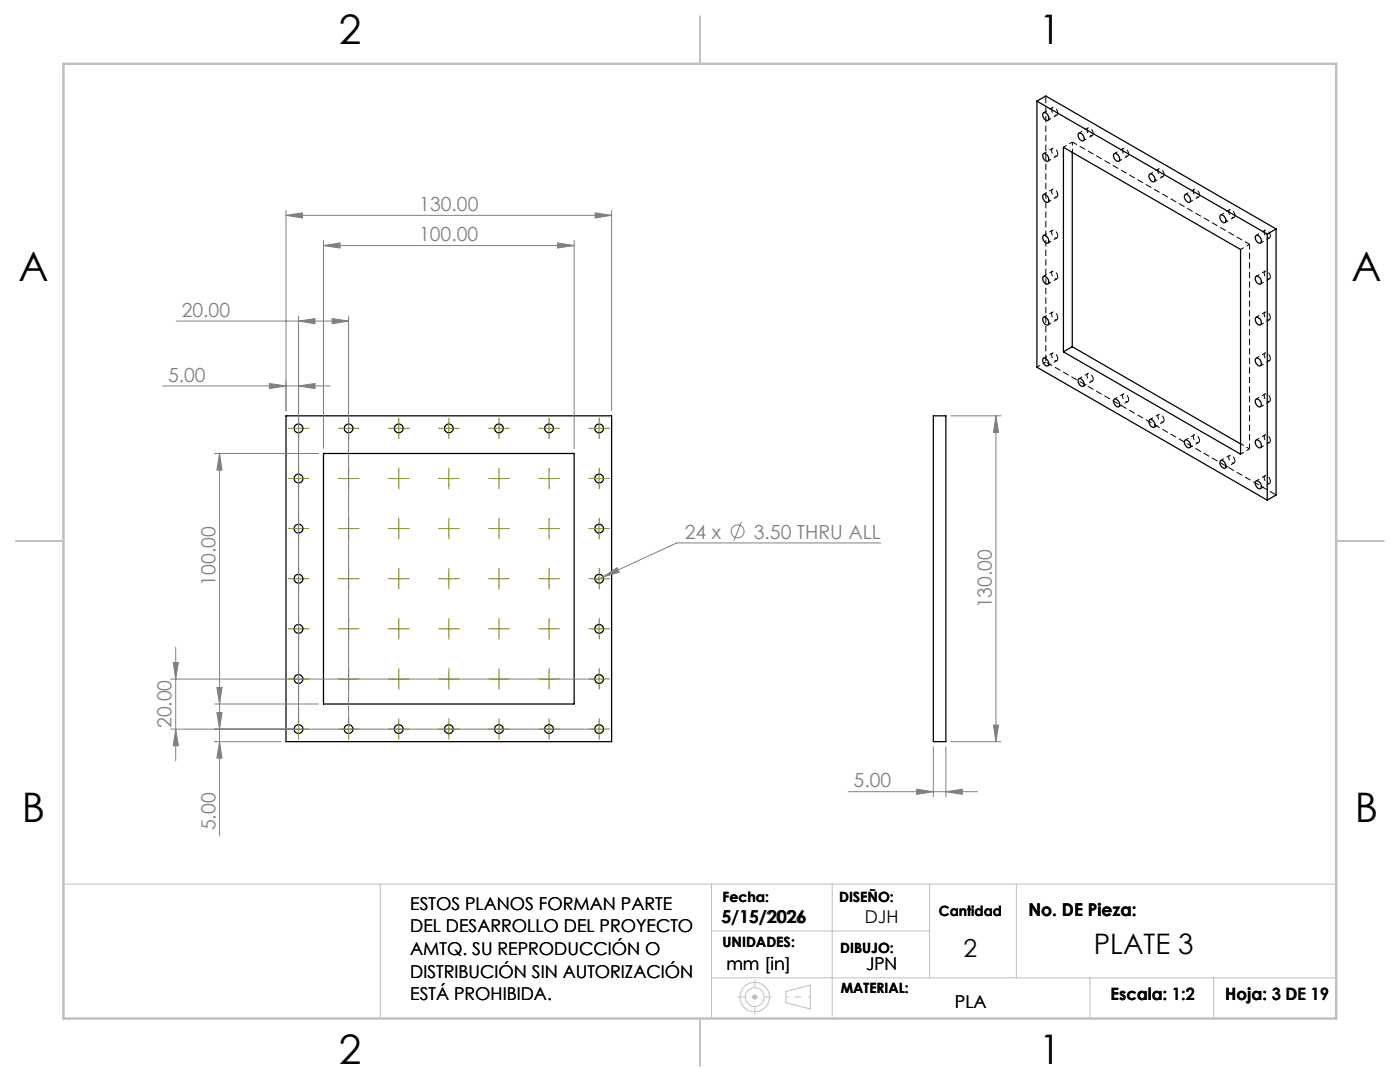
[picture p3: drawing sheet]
<svg xmlns="http://www.w3.org/2000/svg" width="279mm" height="216mm" viewBox="0 0 279 216" stroke-linecap="round" stroke-linejoin="round" font-family="sans-serif">
<g fill="none" stroke="#000" stroke-width=".25">
<path d="M206.9 20.2v53.1l46 26.5M206.9 20.2l46 26.5M206.9 20.2l1.8-1 46 26.5M208.2 38.8a.99 .99 0 0 1 .9 .5 .99 .99 0 0 1 0 1.1 1.07 1.07 0 0 1-.9-1.6zM208.2 30.7a.97 .97 0 0 1 .9 .4 .97 .97 0 0 1 0 1.1 1.05 1.05 0 0 1-.9-1.5zM208.2 22.5a.99 .99 0 0 1 .9 .5 .99 .99 0 0 1 0 1 1.07 1.07 0 0 1-.9-1.5zM212.2 29.4l35.4 20.4v40.8l-35.4-20.4zM214 30.4v38.8M215.3 26.6a.99 .99 0 0 1 .9 1.5 1.03 1.03 0 0 1-.9-1.5zM222.4 30.7a.97 .97 0 0 1 .9 .4 .97 .97 0 0 1 0 1.1 1.05 1.05 0 0 1-.9-1.5zM229.4 34.8a.96 .96 0 0 1 1 .4 .96 .96 0 0 1-.1 1.1 1.02 1.02 0 0 1-.9-1.5zM236.5 38.8a.99 .99 0 0 1 .9 .5 .99 .99 0 0 1 0 1.1 1.07 1.07 0 0 1-.9-1.6z"/>
<path d="M208.2 55.2a.99 .99 0 0 1 .9 .4 .99 .99 0 0 1 0 1.1 1.07 1.07 0 0 1-.9-1.5zM208.2 47a.97 .97 0 0 1 .9 .5 .97 .97 0 0 1 0 1 1.05 1.05 0 0 1-.9-1.5zM243.5 43a.7 .7 0 0 1 1.1 .6 .52 .52 0 0 1-.2 .8 .52 .52 0 0 1-.7-.4l-.2-.4zM250.6 55.2a.99 .99 0 0 1 1 .4 .99 .99 0 0 1 0 1.1 1.03 1.03 0 0 1-1-1.5zM250.6 47a.96 .96 0 0 1 1 .5 .96 .96 0 0 1 0 1 1.02 1.02 0 0 1-1-1.5zM252.9 46.7v53.1M254.7 45.7l-1.8 1M254.7 45.7v53.1l-1.8 1M208.2 71.5a.99 .99 0 0 1 .9 .5 .99 .99 0 0 1 0 1 1.07 1.07 0 0 1-.9-1.5zM208.2 63.4a.96 .96 0 0 1 .9 .4 .96 .96 0 0 1 0 1 1.05 1.05 0 0 1-.9-1.4zM214 69.2l-1.8 1M214 69.2l33.6 19.4"/>
<path d="M215.3 75.6a.97 .97 0 0 1 .9 1.5 1.02 1.02 0 0 1-.9-1.5zM222.4 79.7a.96 .96 0 0 1 .9 .4 .96 .96 0 0 1 0 1.1 1.05 1.05 0 0 1-.9-1.5zM250.5 63.5a.7 .7 0 0 1 .8-.1 .7 .7 0 0 1 .4 .6v.2a.44 .44 0 0 1-.2 .7 .44 .44 0 0 1-.6-.3l-.4-.6zM250.6 79.7a.96 .96 0 0 1 1 .4 .96 .96 0 0 1 0 1.1 1.02 1.02 0 0 1-1-1.5zM250.6 71.5a.97 .97 0 0 1 1 .5 .97 .97 0 0 1 0 1 1.02 1.02 0 0 1-1-1.5zM57.1 83h65v65h-65zM64.6 90.5h50v50h-50zM186.3 83h2.5v65h-2.5zM229.4 83.7a.99 .99 0 0 1 .9 1.6 1.03 1.03 0 0 1-.9-1.6zM236.5 87.8a.97 .97 0 0 1 .9 .5 .97 .97 0 0 1 0 1 1.05 1.05 0 0 1-.9-1.5zM243.5 92a.7 .7 0 0 1 1.1 .6 .52 .52 0 0 1-.2 .8 .52 .52 0 0 1-.7-.4l-.2-.4zM250.5 87.9a.77 .77 0 0 1 .9 .1 .77 .77 0 0 1 .3 .7 .44 .44 0 0 1-.2 .6 .44 .44 0 0 1-.6-.2l-.4-.6z"/>
<path d="M250.6 96a.99 .99 0 0 1 1 .5 .99 .99 0 0 1 0 1 1.03 1.03 0 0 1-1-1.5z"/>
<circle cx="59.6" cy="95.5" r=".89"/>
<circle cx="59.6" cy="85.5" r=".88"/>
<circle cx="69.6" cy="85.5" r=".87"/>
<circle cx="79.6" cy="85.5" r=".87"/>
<circle cx="89.6" cy="85.5" r=".87"/>
<circle cx="99.6" cy="85.5" r=".87"/>
<circle cx="109.6" cy="85.5" r=".87"/>
<circle cx="119.6" cy="95.5" r=".88"/>
<circle cx="119.6" cy="85.5" r=".87"/>
<circle cx="59.6" cy="115.5" r=".89"/>
<circle cx="59.6" cy="105.5" r=".88"/>
<circle cx="119.6" cy="115.5" r=".88"/>
<circle cx="119.6" cy="105.5" r=".87"/>
<circle cx="59.6" cy="135.5" r=".89"/>
<circle cx="59.6" cy="125.5" r=".88"/>
<circle cx="119.6" cy="135.5" r=".88"/>
<circle cx="119.6" cy="125.5" r=".87"/>
<circle cx="59.6" cy="145.5" r=".88"/>
<circle cx="69.6" cy="145.5" r=".87"/>
<circle cx="79.6" cy="145.5" r=".87"/>
<circle cx="89.6" cy="145.5" r=".87"/>
<circle cx="99.6" cy="145.5" r=".87"/>
<circle cx="109.6" cy="145.5" r=".87"/>
<circle cx="119.6" cy="145.5" r=".87"/>
</g>
<g fill="none" stroke="#000" stroke-width=".2" stroke-dasharray="1.3 .6" stroke-dashoffset=".3" stroke-linecap="butt">
<path d="M211.1 22.6a1.02 1.02 0 0 0-1.1-1.1 1.04 1.04 0 0 0 .9 1.5l.2-.4M211.1 30.7a1.02 1.02 0 0 0-1.1-1 1.04 1.04 0 0 0 .9 1.4l.2-.4M211.1 38.9a1.02 1.02 0 0 0-1.1-1.1 1.04 1.04 0 0 0 .9 1.5l.2-.4M218.2 26.7a1.02 1.02 0 0 0-1.1-1.1 1.04 1.04 0 0 0 .9 1.5l.2-.4M225.2 30.7a1.02 1.02 0 0 0-1.1-1.1 1.04 1.04 0 0 0 1 1.5l.1-.4M232.3 34.8a1.02 1.02 0 0 0-1.1-1.1 1.04 1.04 0 0 0 .9 1.5l.2-.4M239.4 38.9a1.02 1.02 0 0 0-1.1-1.1 1.04 1.04 0 0 0 .9 1.5l.2-.4M211.1 47.1a1.02 1.02 0 0 0-1.1-1.1 1.04 1.04 0 0 0 .9 1.5l.2-.4M211.1 55.2a1.02 1.02 0 0 0-1.1-1.1 1.04 1.04 0 0 0 .9 1.5l.2-.4M246.5 43a1.02 1.02 0 0 0-1.1-1.1 1.04 1.04 0 0 0 .9 1.5l.2-.4M253.5 47.1a1.02 1.02 0 0 0-1.1-1.1 1.04 1.04 0 0 0 .9 1.5l.2-.4M253.5 55.2a1.02 1.02 0 0 0-1.1-1.1 1.04 1.04 0 0 0 .9 1.5l.2-.4"/>
<path d="M211.1 63.4a1.02 1.02 0 0 0-1.1-1.1 1.04 1.04 0 0 0 .9 1.5l.2-.4M211.1 71.6a1.02 1.02 0 0 0-1.1-1.1 1.04 1.04 0 0 0 .9 1.5l.2-.4M218.2 75.6a1.02 1.02 0 0 0-1.1-1 1.04 1.04 0 0 0 .9 1.5l.2-.5M225.2 79.7a1.02 1.02 0 0 0-1.1-1.1 1.04 1.04 0 0 0 1 1.5l.1-.4M253.5 63.4a1.02 1.02 0 0 0-1.1-1.1 1.04 1.04 0 0 0 .9 1.5l.2-.4M253.5 71.6a1.02 1.02 0 0 0-1.1-1.1 1.04 1.04 0 0 0 .9 1.5l.2-.4M253.5 79.7a1.02 1.02 0 0 0-1.1-1.1 1.04 1.04 0 0 0 .9 1.5l.2-.4M232.3 83.8a1.02 1.02 0 0 0-1.1-1.1 1.04 1.04 0 0 0 .9 1.5l.2-.4M239.4 87.9a1.02 1.02 0 0 0-1.1-1.1 1.04 1.04 0 0 0 .9 1.5l.2-.4M246.5 92a1.02 1.02 0 0 0-1.1-1.1 1.04 1.04 0 0 0 .9 1.5l.2-.4M253.5 87.9a1.02 1.02 0 0 0-1.1-1.1 1.04 1.04 0 0 0 .9 1.5l.2-.4M253.5 96.1a1.02 1.02 0 0 0-1.1-1.1 1.04 1.04 0 0 0 .9 1.5l.2-.4"/>
</g>
<path d="M214 28.3l35.4 20.4M249.4 48.7v40.9" fill="none" stroke="#000" stroke-width=".2" stroke-dasharray="1.3 .6" stroke-dashoffset=".2" stroke-linecap="butt"/>
<g fill="none" stroke="#000" stroke-width=".2" stroke-dasharray="1.3 .6" stroke-dashoffset=".6" stroke-linecap="butt">
<path d="M209.2 24l1.7-1M209.2 32.2l1.7-1.1M210 21.5l-1.7 1M210 29.6l-1.7 1M210 37.8l-1.7 1M212.3 29.4l1.7-1.1M214 30.4v-2.1M216.2 28.1l1.8-1M217.1 25.5l-1.7 1.1M223.3 32.2l1.8-1.1M224.2 29.6l-1.8 1M230.4 36.2l1.7-1"/>
<path d="M231.3 33.7l-1.8 1M238.3 37.8l-1.7 1M209.2 40.3l1.7-1M209.2 48.5l1.7-1M209.2 56.7l1.7-1.1M210 46l-1.7 1M210 54.1l-1.7 1M237.4 40.3l1.8-1M244.5 44.4l1.8-1M245.4 41.9l-1.8 1M247.6 49.8l1.8-1.1M251.6 48.5l1.7-1"/>
<path d="M251.6 56.6l1.7-1M252.5 45.9l-1.8 1.1M252.5 54.1l-1.8 1M208.7 72.2l-1.7 1M209.2 64.8l1.7-1M209.2 73l1.7-1M210 62.3l-1.7 1M210 70.4l-1.7 1.1M216.2 77.1l1.8-1.1M217.1 74.5l-1.7 1.1M224.2 78.6l-1.8 1M251.6 64.8l1.7-1"/>
<path d="M251.6 73l1.7-1M252.5 62.3l-1.8 1M252.5 70.4l-1.8 1.1M252.5 78.6l-1.8 1M223.3 81.1l1.8-1M230.4 85.2l1.7-1M231.3 82.7l-1.8 1M237.4 89.3l1.8-1M238.3 86.8l-1.7 1M244.5 93.4l1.8-1M245.4 90.9l-1.8 1M247.6 90.6l1.8-1"/>
<path d="M249.4 89.6l-1.8-1M251.6 81.1l1.7-1M251.6 89.3l1.7-1M251.6 97.5l1.7-1M252.5 86.8l-1.8 1M252.5 94.9l-1.8 1.1"/>
</g>
<path d="M208.7 19.2v53M208.7 72.2l46 26.6" fill="none" stroke="#000" stroke-width=".2" stroke-dasharray="1.3 .6" stroke-dashoffset="-.2" stroke-linecap="butt"/>
<g fill="none" stroke="#808080" stroke-width=".2">
<path d="M57.1 43l3.3-.5v1zM57.1 42v40M57.1 43h65M64.6 49l3.3-.5v1zM64.6 48v41.5M64.6 49h50M111.3 48.5l3.3 .5-3.3 .5zM114.6 48v41.5M118.8 42.5l3.3 .5-3.3 .5zM122.1 42v40M32.5 77h33.4M35.2 64.1h34.4"/>
<path d="M53.8 76.5l3.3 .5-3.3 .5zM59.6 64.1l3.3-.5v1zM59.6 77l3.3-.5v1zM59.6 63.1v81.4M66.3 63.6l3.3 .5-3.3 .5zM69.6 63.1v81.4M42.8 90.5h20.8M43.8 90.5l.5 3.3h-1zM43.8 90.5v76.3M189.8 83h9.9M198.8 83l.5 3.3h-1zM198.8 83v65"/>
<path d="M120.4 115.1l2.8-1.8 .4 .9zM120.4 115.1l-1.6 .8M148 104.2l-1.5 3.7M175.8 108.3h-40.8l-14.6 6.8M34.1 135.5h84.5M34.6 132.2h1l-.5 3.3zM35.1 129.2v22.6M43.3 137.2h1l-.5 3.3zM34.1 145.5h84.5M35.1 145.5l.5 3.3h-1zM42.8 148h13.3M42.8 140.5h20.8"/>
<path d="M43.3 142.2h1l-.5 3.3zM43.8 148l.5 3.3h-1zM169.3 158h25.8M183 157.5l3.3 .5-3.3 .5zM186.3 149v10M188.8 158l3.3-.5v1zM188.8 149v10M189.8 148h9.9M198.3 144.7h1l-.5 3.3z"/>
<circle cx="147.2" cy="106" r="1.31"/>
</g>
<g fill="none" stroke="#c0c0c0" stroke-width=".2">
<path d="M12.7 176.4h254M75.9 176.4v26.8M142 176.4v26.8M166.1 176.4v26.4M185.5 176.4v18.7M202.8 176.4v18.7M142 185.8h43.5M142 195.1h124.7M150.1 199h1M150.2 198.6l.8 .7M150.6 198.5v1M151 198.6l-.8 .7"/>
<path d="M156.8 197.8l4.9-1.2v4.7l-4.9-1.2zM217.5 195.1v8.1M242.2 195.1v7.8"/>
<circle cx="150.6" cy="199" r="1.88"/>
<circle cx="150.6" cy="199" r="2.95"/>
</g>
<g fill="none" stroke="#808000" stroke-width=".2" stroke-dasharray="15.2 1.3 1.3 1.3" stroke-linecap="butt">
<path d="M58.3 85.5h-.8M58.3 95.5h-.8M59.6 84.2v-.9M59.6 86.7v.9M59.6 94.2v-.9M59.6 96.7v.9M60.8 85.5h.9M60.8 95.5h.9M68.3 85.5h-.8M68.3 95.5h-.8M69.6 84.2v-.9M69.6 86.7v.9"/>
<path d="M69.6 94.2v-.9M69.6 96.7v.9M70.8 85.5h.9M70.8 95.5h.9M78.3 85.5h-.8M78.3 95.5h-.8M79.6 84.2v-.9M79.6 86.7v.9M79.6 94.2v-.9M79.6 96.7v.9M80.8 85.5h1M80.8 95.5h.9"/>
<path d="M88.3 85.5h-.8M88.3 95.5h-.8M89.6 84.2v-.9M89.6 86.7v.9M89.6 94.2v-.9M89.6 96.7v.9M90.8 85.5h.9M90.8 95.5h.9M98.3 85.5h-.8M98.3 95.5h-.8M99.6 84.2v-.9M99.6 86.7v.9"/>
<path d="M99.6 94.2v-.9M99.6 96.7v.9M100.8 85.5h.9M100.8 95.5h.9M108.3 85.5h-.8M108.3 95.5h-.8M109.6 84.2v-.9M109.6 86.7v.9M109.6 94.2v-.9M109.6 96.7v.9M110.8 85.5h.9M110.8 95.5h.9"/>
<path d="M118.3 85.5h-.8M118.3 95.5h-.8M119.6 84.2v-.9M119.6 86.7v.9M119.6 94.2v-.9M119.6 96.7v.9M120.8 85.5h.9M120.8 95.5h.9M58.3 105.5h-.8M58.3 115.5h-.8M59.6 104.2v-.9M59.6 106.7v.9"/>
<path d="M59.6 114.2v-.9M59.6 116.7v.9M60.8 105.5h.9M60.8 115.5h.9M68.3 105.5h-.8M68.3 115.5h-.8M69.6 104.2v-.9M69.6 106.7v.9M69.6 114.2v-.9M69.6 116.7v.9M70.8 105.5h.9M70.8 115.5h.9"/>
<path d="M78.3 105.5h-.8M78.3 115.5h-.8M79.6 104.2v-.9M79.6 106.7v.9M79.6 114.2v-.9M79.6 116.7v.9M80.8 105.5h.9M80.8 115.5h.9M88.3 105.5h-.8M88.3 115.5h-.8M89.6 104.2v-.9M89.6 106.7v.9"/>
<path d="M89.6 114.2v-.9M89.6 116.7v.9M90.8 105.5h.9M90.8 115.5h.9M98.3 105.5h-.8M98.3 115.5h-.8M99.6 104.2v-.9M99.6 106.7v.9M99.6 114.2v-.9M99.6 116.7v.9M100.8 105.5h.9M100.8 115.5h.9"/>
<path d="M108.3 105.5h-.8M108.3 115.5h-.8M109.6 104.2v-.9M109.6 106.7v.9M109.6 114.2v-.9M109.6 116.7v.9M110.8 105.5h.9M110.8 115.5h.9M118.3 105.5h-.8M118.3 115.5h-.8M119.6 104.2v-.9M119.6 106.7v.9"/>
<path d="M119.6 114.2v-.9M119.6 116.7v.9M120.8 105.5h.9M120.8 115.5h.9M58.3 125.5h-.8M58.3 135.5h-.8M59.6 124.2v-.9M59.6 126.7v.9M59.6 134.2v-.9M59.6 136.7v.9M60.8 125.5h.9M60.8 135.5h.9"/>
<path d="M68.3 125.5h-.8M68.3 135.5h-.8M69.6 124.2v-.9M69.6 126.7v.9M69.6 134.2v-.9M69.6 136.7v.9M70.8 125.5h.9M70.8 135.5h.9M78.3 125.5h-.8M78.3 135.5h-.8M79.6 124.2v-.9M79.6 126.7v.9"/>
<path d="M79.6 134.2v-.9M79.6 136.7v.9M80.8 125.5h.9M80.8 135.5h.9M88.3 125.5h-.8M88.3 135.5h-.8M89.6 124.2v-.9M89.6 126.7v.9M89.6 134.2v-.9M89.6 136.7v.9M90.8 125.5h.9M90.8 135.5h.9"/>
<path d="M98.3 125.5h-.8M98.3 135.5h-.8M99.6 124.2v-.9M99.6 126.7v.9M99.6 134.2v-.9M99.6 136.7v.9M100.8 125.5h.9M100.8 135.5h.9M108.3 125.5h-.8M108.3 135.5h-.8M109.6 124.2v-.9M109.6 126.7v.9"/>
<path d="M109.6 134.2v-.9M109.6 136.7v.9M110.8 125.5h.9M110.8 135.5h.9M118.3 125.5h-.8M118.3 135.5h-.8M119.6 124.2v-.9M119.6 126.7v.9M119.6 134.2v-.9M119.6 136.7v.9M120.8 125.5h.9M120.8 135.5h.9"/>
<path d="M58.3 145.5h-.8M59.6 144.2v-.9M59.6 146.7v.9M60.8 145.5h.9M68.3 145.5h-.8M69.6 144.2v-.9M69.6 146.7v.9M70.8 145.5h.9M78.3 145.5h-.8M79.6 144.2v-.9M79.6 146.7v.9M80.8 145.5h.9"/>
<path d="M88.3 145.5h-.8M89.6 144.2v-.9M89.6 146.7v.9M90.8 145.5h.9M98.3 145.5h-.8M99.6 144.2v-.9M99.6 146.7v.9M100.8 145.5h.9M108.3 145.5h-.8M109.6 144.2v-.9M109.6 146.7v.9M110.8 145.5h.9"/>
<path d="M118.3 145.5h-.8M119.6 144.2v-.9M119.6 146.7v.9M120.8 145.5h.9"/>
</g>
<path d="M156.9 198.9h4.8" fill="none" stroke="#c0c0c0" stroke-width=".2" stroke-dasharray="15.2 1.3 1.3 1.3" stroke-dashoffset="14.7" stroke-linecap="butt"/>
<path d="M147.2 198.9h6.8M150.6 202.4v-6.9" fill="none" stroke="#c0c0c0" stroke-width=".2" stroke-dasharray="15.2 1.3 1.3 1.3" stroke-dashoffset="13.7" stroke-linecap="butt"/>
<g fill="none" stroke="#808000" stroke-width=".2">
<path d="M58.3 85.5h2.5M58.3 95.5h2.5M59.6 84.2v2.5M59.6 94.2v2.5M68.3 85.5h2.5M68.3 95.5h2.5M69.6 84.2v2.5M69.6 94.2v2.5M78.3 85.5h2.5M78.3 95.5h2.5M79.6 84.2v2.5M79.6 94.2v2.5"/>
<path d="M88.3 85.5h2.5M88.3 95.5h2.5M89.6 84.2v2.5M89.6 94.2v2.5M98.3 85.5h2.5M98.3 95.5h2.5M99.6 84.2v2.5M99.6 94.2v2.5M108.3 85.5h2.5M108.3 95.5h2.5M109.6 84.2v2.5M109.6 94.2v2.5"/>
<path d="M118.3 85.5h2.5M118.3 95.5h2.5M119.6 84.2v2.5M119.6 94.2v2.5M58.3 105.5h2.5M58.3 115.5h2.5M59.6 104.2v2.6M59.6 114.2v2.5M68.3 105.5h2.5M68.3 115.5h2.5M69.6 104.2v2.6M69.6 114.2v2.5"/>
<path d="M78.3 105.5h2.5M78.3 115.5h2.5M79.6 104.2v2.6M79.6 114.2v2.5M88.3 105.5h2.5M88.3 115.5h2.5M89.6 104.2v2.6M89.6 114.2v2.5M98.3 105.5h2.5M98.3 115.5h2.5M99.6 104.2v2.6M99.6 114.2v2.5"/>
<path d="M108.3 105.5h2.5M108.3 115.5h2.5M109.6 104.2v2.6M109.6 114.2v2.5M118.3 105.5h2.5M118.3 115.5h2.5M119.6 104.2v2.6M119.6 114.2v2.5M58.3 125.5h2.5M58.3 135.5h2.5M59.6 124.2v2.5M59.6 134.2v2.5"/>
<path d="M68.3 125.5h2.5M68.3 135.5h2.5M69.6 124.2v2.5M69.6 134.2v2.5M78.3 125.5h2.5M78.3 135.5h2.5M79.6 124.2v2.5M79.6 134.2v2.5M88.3 125.5h2.5M88.3 135.5h2.5M89.6 124.2v2.5M89.6 134.2v2.5"/>
<path d="M98.3 125.5h2.5M98.3 135.5h2.5M99.6 124.2v2.5M99.6 134.2v2.5M108.3 125.5h2.5M108.3 135.5h2.5M109.6 124.2v2.5M109.6 134.2v2.5M118.3 125.5h2.5M118.3 135.5h2.5M119.6 124.2v2.5M119.6 134.2v2.5"/>
<path d="M58.3 145.5h2.5M59.6 144.3v2.4M68.3 145.5h2.5M69.6 144.3v2.4M78.3 145.5h2.5M79.6 144.3v2.4M88.3 145.5h2.5M89.6 144.3v2.4M98.3 145.5h2.5M99.6 144.3v2.4M108.3 145.5h2.5M109.6 144.3v2.4"/>
<path d="M118.3 145.5h2.5M119.6 144.3v2.4"/>
</g>
<path d="M139.7 3.2v9.5M3.1 107.9h9.6M266.7 107.9h9.5M139.7 203.2v9.6" fill="none" stroke="#c0c0c0" stroke-width=".25"/>
<path d="M12.7 12.7h254v190.5h-254z" fill="none" stroke="#c0c0c0" stroke-width=".5"/>
<g fill="#808080">
<path d="M111.3 48.5l3.3 .5-3.3 .5zM64.6 49l3.3-.5v1zM188.8 158l3.3-.5v1zM183 157.5l3.3 .5-3.3 .5z"/>
<path d="M120.4 115.1l3.2-.9-.4-.9zM59.6 64.1l3.3-.5v1zM66.3 63.6l3.3 .5-3.3 .5zM57.1 43l3.3-.5v1zM118.8 42.5l3.3 .5-3.3 .5z"/>
<path d="M53.8 76.5l3.3 .5-3.3 .5zM59.6 77l3.3-.5v1z"/>
<path d="M43.8 148l.5 3.3h-1zM43.3 142.2h1l-.5 3.3zM35.1 145.5l.5 3.3h-1zM34.6 132.2h1l-.5 3.3zM198.3 144.7h1l-.5 3.3zM198.8 83l.5 3.3h-1z"/>
<path d="M43.8 90.5l.5 3.3h-1zM43.3 137.2h1l-.5 3.3z"/>
</g>
<g font-size="8.1">
<text x="67.6" y="8.9">2</text>
<text x="207.3" y="8.9">1</text>
<text x="3.7" y="56.2">A</text>
<text x="269.7" y="56.2">A</text>
<text x="4.4" y="164.1">B</text>
<text x="270.4" y="164.1">B</text>
<text x="67.6" y="212.4">2</text>
<text x="207.3" y="212.4">1</text>
</g>
<text font-size="5.6" x="218.3" y="190.3">PLATE 3</text>
<text font-size="4.9" x="192.3" y="191">2</text>
<g font-size="3.9" fill="#808080">
<text x="83.7" y="42.1">130.00</text>
<text x="83.6" y="48.1">100.00</text>
<text x="36.3" y="63.2">20.00</text>
<text x="33.5" y="76.2">5.00</text>
<text x="136.7" y="107.5">24 x</text>
<text x="150.4" y="107.5">3.50 THRU ALL</text>
<text x="43" y="116.9" transform="rotate(-90 43 116.9)">100.00</text>
<text x="197.9" y="121.4" transform="rotate(-90 197.9 121.4)">130.00</text>
<text x="34.2" y="145.3" transform="rotate(-90 34.2 145.3)">20.00</text>
<text x="170.3" y="157.1">5.00</text>
<text x="43" y="165.7" transform="rotate(-90 43 165.7)">5.00</text>
</g>
<g font-size="3.5">
<text x="81.9" y="181.5">ESTOS PLANOS FORMAN PARTE</text>
<text x="144" y="184.2">5/15/2026</text>
<text x="172.6" y="184.2">DJH</text>
<text x="205.3" y="182.7">No. DE Pieza:</text>
<text x="81.9" y="186">DEL DESARROLLO DEL PROYECTO</text>
<text x="81.9" y="190.6">AMTQ. SU REPRODUCCIÓN O</text>
<text x="81.9" y="195.1">DISTRIBUCIÓN SIN AUTORIZACIÓN</text>
<text x="145" y="193.5">mm [in]</text>
<text x="172.9" y="193.5">JPN</text>
<text x="81.9" y="199.6">ESTÁ PROHIBIDA.</text>
<text x="190.6" y="201.1">PLA</text>
</g>
<g font-size="3.4">
<text x="221.6" y="199.6">Escala: 1:2</text>
<text x="244.5" y="199.6">Hoja: 3 DE 19</text>
</g>
<g font-size="2.8">
<text x="144.2" y="179.9">Fecha:</text>
<text x="167.5" y="179.9">DISEÑO:</text>
<text x="187.4" y="182.7">Cantidad</text>
<text x="144.2" y="189">UNIDADES:</text>
<text x="167.7" y="190.3">DIBUJO:</text>
<text x="167.8" y="198.1">MATERIAL:</text>
</g>
</svg>
